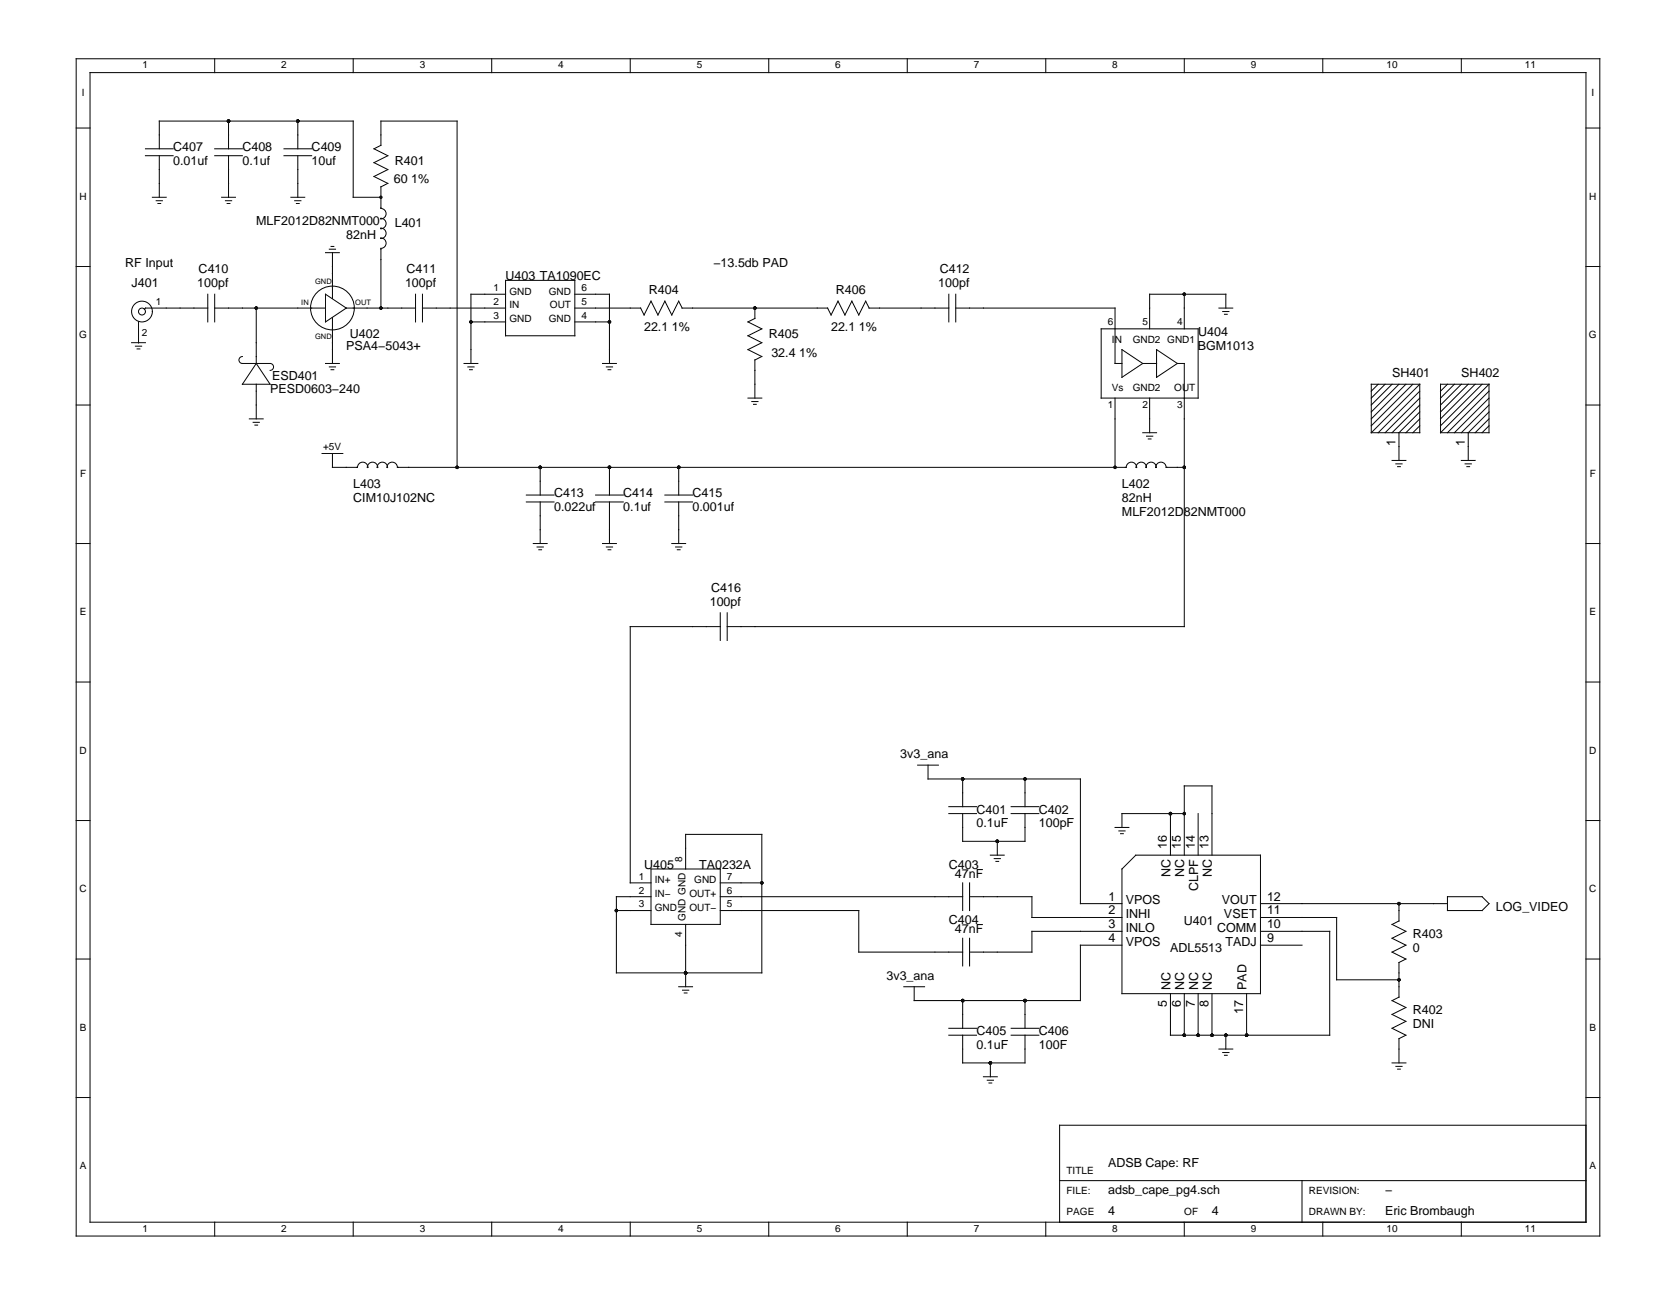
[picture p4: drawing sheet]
<svg xmlns="http://www.w3.org/2000/svg" width="279mm" height="216mm" viewBox="0 0 279 216" stroke-linecap="round" stroke-linejoin="round" font-family="sans-serif">
<g fill="none" stroke="#000" stroke-width=".17">
<path d="M12.7 9.8h254v196.3h-254zM15 12.1h249.4v191.7h-249.4zM35.8 9.8v2.3M58.9 9.8v2.3M82 9.8v2.3M105.1 9.8v2.3M128.2 9.8v2.3M151.2 9.8v2.3M174.3 9.8v2.3M197.4 9.8v2.3M220.5 9.8v2.3M243.6 9.8v2.3"/>
<path d="M12.7 21.3h2.3M24.2 26h4.7M24.2 24.8h4.7M25.4 32.9h2.3M26 33.5h1.1M26.3 33.9h.5M26.6 24.8v-4.6h32.3v12.7h4.6M26.6 26v6.9M35.8 26h4.6M35.8 24.8h4.6M36.9 32.9h2.4M37.6 33.5h1"/>
<path d="M37.9 33.9h.4M38.1 20.2v4.6M38.1 26v6.9M47.3 26h4.7M47.3 24.8h4.7M48.5 32.9h2.3M49.1 33.5h1.1M49.4 33.9h.5M49.6 20.2v4.6M49.6 26v6.9M63.5 31.1v3.7a.84 .84 0 0 1 .9 .8 .84 .84 0 0 1-.9 .8 .82 .82 0 0 1 .9 .9 .82 .82 0 0 1-.9 .8 .82 .82 0 0 1 .9 .8 .82 .82 0 0 1-.9 .8 .84 .84 0 0 1 .9 .8 .84 .84 0 0 1-.9 .9v10M64.7 30.6l-2.4-1.2 2.4-1.1-2.4-1.2 2.4-1.1-2.4-1.2 1.2-.6v-4h12.7v57.7"/>
<path d="M64.7 30.6l-1.2 .6M264.4 21.3h2.3M12.7 44.4h2.3M21.9 57.1h2.3M22.6 57.7h1M22.9 58.2h.4M23.1 53.6v3.5M34.6 51.4h-10.4l-.1 .1M34.6 49.1v4.6M35.8 49.1v4.6M35.8 51.4h18.5M40.4 59.4a.58 .58 0 0 0-.6 .6 .58 .58 0 0 0 .6 .6h4.6a.58 .58 0 0 1 .6 .6 .58 .58 0 0 1-.6 .6"/>
<path d="M42.7 51.4v9.2M54.3 49.1l3.4 2.3-3.4 2.3zM54.3 42.1h2.3M54.9 41.5h1M55.2 41.1h.4M55.4 42.1v7.6M55.4 53v7.6M57.7 51.4h11.6M69.3 49.1v4.6M70.4 51.4h13.9M70.4 49.1v4.6M78.5 53.7h5.8"/>
<path d="M84.3 49.1h-5.8v11.5M84.3 46.7h11.5v9.3h-11.5zM95.8 51.4h11l.6 1.1 1.1-2.3 1.2 2.3 1.1-2.3 1.2 2.3 1.1-2.3 .6 1.2M95.8 53.7h5.8M95.8 49.1h5.8v11.5M113.7 51.4h24.3l.5 1.1 1.2-2.3 1.2 2.3 1.1-2.3 1.2 2.3 1.1-2.3 .6 1.2M125.8 51.4v1.7l-1.1 .6 2.3 1.1-2.3 1.2 2.3 1.1-2.3 1.2 2.3 1.1-1.2 .6v6.4M144.9 51.4h13.3M158.2 49.1v4.6M159.3 51.4h26.6v9.2h1.1M159.3 49.1v4.6M183.6 54.8h16.1v11.6h-16.1z"/>
<path d="M187 58.3l3.5 2.3-3.5 2.3zM192.8 58.3l3.5 2.3-3.5 2.3zM197.4 49.1v5.7M203.2 51.4h2.3M203.8 51.9h1.1M204.1 52.4h.5M204.4 51.4v-2.3h-12.7v5.7M264.4 44.4h2.3M12.7 67.5h2.3M41.6 69.8h2.3M42.2 70.4h1M42.5 70.9h.4"/>
<path d="M42.7 60.6l2.3 3.5h-4.6zM42.7 64.1v5.7M53.7 75.6h3.5M54.3 60.6h2.3M54.9 61.2h1M55.2 61.6h.4M55.4 75.6v2.3h4.2a.84 .84 0 0 1 .9-.9 .84 .84 0 0 1 .8 1 .82 .82 0 0 1 .8-1 .82 .82 0 0 1 .8 1 .82 .82 0 0 1 .8-1 .82 .82 0 0 1 .9 1 .84 .84 0 0 1 .8-1 .84 .84 0 0 1 .8 .9h121.6a.84 .84 0 0 1 .8-.9 .84 .84 0 0 1 .8 1 .82 .82 0 0 1 .9-1 .82 .82 0 0 1 .8 1 .82 .82 0 0 1 .8-1 .82 .82 0 0 1 .8 1 .84 .84 0 0 1 .8-1 .84 .84 0 0 1 .9 .9h3M77.4 60.6h2.3M78 61.2h1M78.3 61.6h.4M90.1 77.9v4.6M100.4 60.6h2.4"/>
<path d="M101.1 61.2h1M101.4 61.6h.4M101.6 77.9v4.6M113.1 77.9v4.6M124.7 66.4h2.3M125.3 66.9h1.1M125.6 67.4h.5M185.9 66.4v11.5M190.5 60.6h2.3M190.5 72.1h2.3M191.1 72.7h1.1M191.4 73.2h.5"/>
<path d="M191.7 66.4v5.7M196.3 60.6h1.1v43.9h-76.2M229.8 64.1l-1.2 1.1M230.9 64.1l-2.3 2.3M232.1 64.1l-3.5 3.4M232.1 76.8h2.3M232.7 77.3h1M233 77.8h.4M233.2 64.1l-4.6 4.6M234.4 64.1l-5.8 5.7M235.5 64.1l-6.9 6.9M236.7 64.1v8h-8.1"/>
<path d="M236.7 64.1h-8.1v8M236.7 71l-1.2 1.1M236.7 69.8l-2.3 2.3M236.7 68.7l-3.5 3.4v4.7M236.7 67.5l-4.6 4.6M236.7 66.4l-5.8 5.7M236.7 65.2l-6.9 6.9M236.7 64.1l-8.1 8M241.3 64.1l-1.2 1.1M242.5 64.1l-2.4 2.3M243.6 64.1l-3.5 3.4M243.6 76.8h2.3"/>
<path d="M244.2 77.3h1.1M244.5 77.8h.5M244.8 64.1l-4.7 4.6M245.9 64.1l-5.8 5.7M247.1 64.1l-7 6.9M248.2 64.1v8h-8.1M248.2 64.1h-8.1v8M248.2 71l-1.1 1.1M248.2 69.8l-2.3 2.3M248.2 68.7l-3.4 3.4v4.7M248.2 67.5l-4.6 4.6M248.2 66.4l-5.7 5.7"/>
<path d="M248.2 65.2l-6.9 6.9M248.2 64.1l-8.1 8M264.4 67.5h2.3M12.7 90.6h2.3M87.7 83.7h4.7M87.7 82.5h4.7M88.9 90.6h2.3M89.5 91.2h1.1M89.8 91.7h.5M90.1 83.7v6.9M99.3 83.7h4.6M99.3 82.5h4.6"/>
<path d="M100.4 90.6h2.4M101.1 91.2h1M101.4 91.7h.4M101.6 83.7v6.9M110.8 83.7h4.7M110.8 82.5h4.7M112 90.6h2.3M112.6 91.2h1.1M112.9 91.7h.5M113.1 83.7v6.9M264.4 90.6h2.3M12.7 113.7h2.3"/>
<path d="M120.1 104.5h-15v42.7h3.4M120.1 102.2v4.6M121.2 102.2v4.6M264.4 113.7h2.3M12.7 136.8h2.3M153 127.6h3.4M154.7 127.6v2.3h25.4v20.8h6.9M158.2 135.6h4.6M158.2 134.5h4.6M160.5 129.9v4.6M160.5 135.6v4.7h10.4v-4.7M168.6 135.6h4.6"/>
<path d="M168.6 134.5h4.6M170.9 129.9v4.6M185.9 138h2.3M186.5 138.5h1.1M186.8 139h.5M195.1 135.6v7M197.4 135.6h-10.4v2.4M199.7 135.6v7M264.4 136.8h2.3M12.7 159.9h2.3M102.8 151.8h5.7M108.5 144.9h11.6v9.2h-11.6z"/>
<path d="M114.3 144.9v-5.8h12.7v23.1h-24.2v-12.7h5.7M114.3 154.1v10.4M120.1 149.5h40.4M120.1 151.8h23.1v6.9h17.3M120.1 147.2h6.9M160.5 147.2v4.6M160.5 156.4v4.6M161.6 149.5h10.4v3.5h15M161.6 147.2v4.6M161.6 156.4v4.6M165.1 142.6h2.3M165.7 143.1h1.1"/>
<path d="M166 143.6h.5M166.3 140.3v2.3M187 144.9l2.3-2.3h20.8v23.1h-23.1zM187 155.3h-15v3.4h-10.4M187 157.6h-6.9v9.2h-27.7v-2.3M197.4 142.6v-11.6h4.6v11.6M210.1 155.3h11.6v17.3h-26.6v-6.9M210.1 157.6h7M210.1 153h12.7v10.4h10.4M210.1 150.7h31.2M233.2 150.7v2.9M233.2 153.5l-1.1 .6 2.3 1.2-2.3 1.1 2.3 1.2-2.3 1.1 2.3 1.2-1.2 .6v5.8l-1.1 .5 2.3 1.2-2.3 1.1 2.3 1.2-2.3 1.1 2.3 1.2-1.2 .6v4"/>
<path d="M241.3 149.5h5.8l1.1 1.2-1.1 1.1h-5.8zM264.4 159.9h2.3M113.1 164.5h2.4M113.8 165.1h1M114.1 165.5h.4M150.7 164.5h3.4M158.2 172.6h4.6M158.2 171.4h4.6M160.5 166.8v4.6M160.5 172.6v4.6h10.4v-4.6M163.9 179.5h2.4M165.1 177.2v2.3"/>
<path d="M168.6 172.6h4.6M168.6 171.4h4.6M170.9 166.8v4.6M197.4 165.7v6.9M199.7 165.7v6.9M202 165.7v6.9M203.2 174.9h2.3M203.8 175.5h1.1M204.1 175.9h.5M204.4 172.6v2.3M207.8 165.7v6.9M232.1 177.2h2.3"/>
<path d="M232.7 177.8h1M233 178.2h.4M12.7 183h2.3M164.6 180.1h1M164.9 180.6h.4M176.6 196.8h87.8M217.1 196.8v7M264.4 183h2.3M264.4 187.6h-87.8v16.2M35.8 203.8v2.3M58.9 203.8v2.3M82 203.8v2.3"/>
<path d="M105.1 203.8v2.3M128.2 203.8v2.3M151.2 203.8v2.3M174.3 203.8v2.3M197.4 203.8v2.3M220.5 203.8v2.3M243.6 203.8v2.3"/>
<circle cx="23.7" cy="51.9" r="1.73"/>
<circle cx="23.7" cy="51.9" r=".58"/>
<circle cx="55.4" cy="51.3" r="3.6"/>
</g>
<g fill="#000">
<circle cx="38.1" cy="20.2" r=".29"/>
<circle cx="49.6" cy="20.2" r=".29"/>
<circle cx="63.5" cy="32.9" r=".29"/>
<circle cx="42.7" cy="51.4" r=".29"/>
<circle cx="63.5" cy="51.4" r=".29"/>
<circle cx="78.5" cy="53.7" r=".29"/>
<circle cx="101.6" cy="53.7" r=".29"/>
<circle cx="125.8" cy="51.4" r=".29"/>
<circle cx="197.4" cy="49.1" r=".29"/>
<circle cx="76.2" cy="77.9" r=".29"/>
<circle cx="90.1" cy="77.9" r=".29"/>
<circle cx="101.6" cy="77.9" r=".29"/>
<circle cx="113.1" cy="77.9" r=".29"/>
<circle cx="185.9" cy="77.9" r=".29"/>
<circle cx="197.4" cy="77.9" r=".29"/>
<circle cx="160.5" cy="129.9" r=".29"/>
<circle cx="170.9" cy="129.9" r=".29"/>
<circle cx="195.1" cy="135.6" r=".29"/>
<circle cx="197.4" cy="135.6" r=".29"/>
<circle cx="102.8" cy="151.8" r=".29"/>
<circle cx="127" cy="147.2" r=".29"/>
<circle cx="166.3" cy="140.3" r=".29"/>
<circle cx="233.2" cy="150.7" r=".29"/>
<circle cx="114.3" cy="162.2" r=".29"/>
<circle cx="160.5" cy="166.8" r=".29"/>
<circle cx="165.1" cy="177.2" r=".29"/>
<circle cx="170.9" cy="166.8" r=".29"/>
<circle cx="197.4" cy="172.6" r=".29"/>
<circle cx="199.7" cy="172.6" r=".29"/>
<circle cx="202" cy="172.6" r=".29"/>
<circle cx="204.4" cy="172.6" r=".29"/>
<circle cx="207.8" cy="172.6" r=".29"/>
<circle cx="233.2" cy="163.4" r=".29"/>
</g>
<g font-size="2.1">
<text x="28.9" y="25.2">C407</text>
<text x="28.9" y="27.5">0.01uf</text>
<text x="40.4" y="25.2">C408</text>
<text x="40.4" y="27.5">0.1uf</text>
<text x="52" y="25.2">C409</text>
<text x="52" y="27.5">10uf</text>
<text x="65.8" y="27.5">R401</text>
<text x="65.7" y="30.6">60 1%</text>
<text x="42.7" y="37.5">MLF2012D82NMT000</text>
<text x="57.7" y="39.8">82nH</text>
<text x="65.8" y="37.8">L401</text>
<text x="20.9" y="44.4">RF Input</text>
<text x="21.9" y="47.9">J401</text>
<text x="32.9" y="47.9">100pf</text>
<text x="33.1" y="45.6">C410</text>
<text x="67.5" y="47.9">100pf</text>
<text x="67.8" y="45.6">C411</text>
<text x="84.3" y="46.7">U403 TA1090EC</text>
<text x="118.9" y="44.4">−13.5db PAD</text>
<text x="156.4" y="47.9">100pf</text>
<text x="156.7" y="45.6">C412</text>
<text x="108.2" y="49.1">R404</text>
<text x="139.3" y="49.1">R406</text>
<text x="57.7" y="58.3">PSA4−5043+</text>
<text x="58.3" y="56.3">U402</text>
<text x="107.4" y="55.1">22.1 1%</text>
<text x="128.2" y="56.3">R405</text>
<text x="128.6" y="59.4">32.4 1%</text>
<text x="138.5" y="55.1">22.1 1%</text>
<text x="199.7" y="58.3">BGM1013</text>
<text x="199.7" y="56">U404</text>
<text x="45" y="65.6">PESD0603−240</text>
<text x="45.3" y="63.3">ESD401</text>
<text x="232.1" y="62.9">SH401</text>
<text x="243.6" y="62.9">SH402</text>
<text x="232.6" y="74.4" transform="rotate(-90 232.6 74.4)">1</text>
<text x="244.2" y="74.4" transform="rotate(-90 244.2 74.4)">1</text>
<text x="58.9" y="81.4">L403</text>
<text x="58.9" y="83.7">CIM10J102NC</text>
<text x="92.4" y="82.9">C413</text>
<text x="103.9" y="82.9">C414</text>
<text x="115.5" y="82.9">C415</text>
<text x="187" y="81.4">L402</text>
<text x="187" y="83.7">82nH</text>
<text x="92.4" y="85.2">0.022uf</text>
<text x="103.9" y="85.2">0.1uf</text>
<text x="115.5" y="85.2">0.001uf</text>
<text x="187" y="86">MLF2012D82NMT000</text>
<text x="118.3" y="101">100pf</text>
<text x="118.6" y="98.7">C416</text>
<text x="150.1" y="126.4">3v3_ana</text>
<text x="162.8" y="135.6">C401</text>
<text x="162.8" y="138">0.1uF</text>
<text x="173.2" y="135.6">C402</text>
<text x="173.2" y="138">100pF</text>
<text x="194.5" y="141.5" transform="rotate(-90 194.5 141.5)">16</text>
<text x="196.8" y="141.5" transform="rotate(-90 196.8 141.5)">15</text>
<text x="199.2" y="141.5" transform="rotate(-90 199.2 141.5)">14</text>
<text x="201.5" y="141.5" transform="rotate(-90 201.5 141.5)">13</text>
<text x="107.4" y="144.9">U405</text>
<text x="116.6" y="144.9">TA0232A</text>
<text x="158.2" y="144.9">C403</text>
<text x="159.2" y="146.4">47nF</text>
<text x="195.1" y="146.2" transform="rotate(-90 195.1 146.2)">NC</text>
<text x="197.4" y="146.2" transform="rotate(-90 197.4 146.2)">NC</text>
<text x="199.7" y="148.5" transform="rotate(-90 199.7 148.5)">CLPF</text>
<text x="202" y="146.2" transform="rotate(-90 202 146.2)">NC</text>
<text x="158.2" y="154.1">C404</text>
<text x="159.2" y="155.6">47nF</text>
<text x="184.8" y="154.8">3</text>
<text x="184.8" y="152.4">2</text>
<text x="184.8" y="150.1">1</text>
<text x="187.7" y="155.3">INLO</text>
<text x="187.7" y="153">INHI</text>
<text x="187.7" y="150.7">VPOS</text>
<text x="197.4" y="154.2">U401</text>
<text x="202.9" y="155.3">COMM</text>
<text x="203.7" y="150.7">VOUT</text>
<text x="204" y="153">VSET</text>
<text x="211.2" y="154.8">10</text>
<text x="211.2" y="150.1">12</text>
<text x="211.2" y="152.4">11</text>
<text x="249.4" y="151.8">LOG_VIDEO</text>
<text x="184.8" y="157.1">4</text>
<text x="187.7" y="157.6">VPOS</text>
<text x="195.1" y="158.8">ADL5513</text>
<text x="204.3" y="157.6">TADJ</text>
<text x="211.2" y="157.1">9</text>
<text x="235.5" y="156.4">R403</text>
<text x="235.5" y="158.7">0</text>
<text x="147.8" y="163.4">3v3_ana</text>
<text x="194.5" y="167.9" transform="rotate(-90 194.5 167.9)">5</text>
<text x="195.1" y="165" transform="rotate(-90 195.1 165)">NC</text>
<text x="196.8" y="167.9" transform="rotate(-90 196.8 167.9)">6</text>
<text x="197.4" y="165" transform="rotate(-90 197.4 165)">NC</text>
<text x="199.2" y="167.9" transform="rotate(-90 199.2 167.9)">7</text>
<text x="199.7" y="165" transform="rotate(-90 199.7 165)">NC</text>
<text x="201.5" y="167.9" transform="rotate(-90 201.5 167.9)">8</text>
<text x="202" y="165" transform="rotate(-90 202 165)">NC</text>
<text x="207.8" y="165" transform="rotate(-90 207.8 165)">PAD</text>
<text x="162.8" y="172.6">C405</text>
<text x="173.2" y="172.6">C406</text>
<text x="207.2" y="169.1" transform="rotate(-90 207.2 169.1)">17</text>
<text x="235.5" y="169.1">R402</text>
<text x="235.5" y="171.4">DNI</text>
<text x="162.8" y="174.9">0.1uF</text>
<text x="173.2" y="174.9">100F</text>
<text x="184.7" y="194.5">ADSB Cape: RF</text>
<text x="184.7" y="199.1">adsb_cape_pg4.sch</text>
<text x="184.7" y="202.6">4</text>
<text x="202" y="202.6">4</text>
<text x="230.9" y="202.6">Eric Brombaugh</text>
<text x="230.9" y="199.1">−</text>
</g>
<g font-size="1.7">
<text x="23.8" y="11.4">1</text>
<text x="46.9" y="11.4">2</text>
<text x="70" y="11.4">3</text>
<text x="93.1" y="11.4">4</text>
<text x="116.1" y="11.4">5</text>
<text x="139.2" y="11.4">6</text>
<text x="162.3" y="11.4">7</text>
<text x="185.4" y="11.4">8</text>
<text x="208.5" y="11.4">9</text>
<text x="231.1" y="11.4">10</text>
<text x="254.2" y="11.4">11</text>
<text x="13.6" y="16">I</text>
<text x="265.3" y="16">I</text>
<text x="13.3" y="33.3">H</text>
<text x="264.9" y="33.3">H</text>
<text x="26" y="50.8">1</text>
<text x="82.3" y="53.2">3</text>
<text x="82.3" y="48.5">1</text>
<text x="82.3" y="50.8">2</text>
<text x="84.9" y="53.7">GND</text>
<text x="84.9" y="49.1">GND</text>
<text x="84.9" y="51.4">IN</text>
<text x="91.5" y="49.1">GND</text>
<text x="91.5" y="53.7">GND</text>
<text x="91.7" y="51.4">OUT</text>
<text x="96.9" y="48.5">6</text>
<text x="96.9" y="50.8">5</text>
<text x="96.9" y="53.2">4</text>
<text x="13.2" y="56.4">G</text>
<text x="23.7" y="56">2</text>
<text x="184.7" y="54.2">6</text>
<text x="185.4" y="57.1">IN</text>
<text x="188.8" y="57.1">GND2 GND1</text>
<text x="190.4" y="54.2">5</text>
<text x="196.2" y="54.2">4</text>
<text x="264.9" y="56.4">G</text>
<text x="185.4" y="65.2">Vs</text>
<text x="188.8" y="65.2">GND2</text>
<text x="195.8" y="65.2">OUT</text>
<text x="184.7" y="68.1">1</text>
<text x="190.4" y="68.1">2</text>
<text x="196.2" y="68.1">3</text>
<text x="53.8" y="75">+5V</text>
<text x="13.3" y="79.5">F</text>
<text x="265" y="79.5">F</text>
<text x="13.3" y="102.6">E</text>
<text x="265" y="102.6">E</text>
<text x="13.3" y="125.7">D</text>
<text x="264.9" y="125.7">D</text>
<text x="113.7" y="143.8" transform="rotate(-90 113.7 143.8)">8</text>
<text x="13.3" y="148.8">C</text>
<text x="106.5" y="146.7">1</text>
<text x="106.5" y="149">2</text>
<text x="109.2" y="147.2">IN+</text>
<text x="109.2" y="149.6">IN−</text>
<text x="114.9" y="149.6">OUT+</text>
<text x="115.7" y="147.2">GND</text>
<text x="121.2" y="146.7">7</text>
<text x="121.2" y="149">6</text>
<text x="264.9" y="148.8">C</text>
<text x="106.5" y="151.3">3</text>
<text x="109.2" y="151.9">GND</text>
<text x="114.3" y="153.5" transform="rotate(-90 114.3 153.5)">GND GND</text>
<text x="114.9" y="151.9">OUT−</text>
<text x="121.2" y="151.3">5</text>
<text x="113.7" y="156.1" transform="rotate(-90 113.7 156.1)">4</text>
<text x="13.3" y="171.9">B</text>
<text x="265" y="171.9">B</text>
<text x="13.3" y="195">A</text>
<text x="177.8" y="195.7">TITLE</text>
<text x="265" y="195">A</text>
<text x="177.8" y="202.6">PAGE</text>
<text x="177.8" y="199.1">FILE:</text>
<text x="197.4" y="202.6">OF</text>
<text x="218.2" y="202.6">DRAWN BY:</text>
<text x="218.2" y="199.1">REVISION:</text>
<text x="23.8" y="205.3">1</text>
<text x="46.9" y="205.3">2</text>
<text x="70" y="205.3">3</text>
<text x="93.1" y="205.3">4</text>
<text x="116.1" y="205.3">5</text>
<text x="139.2" y="205.3">6</text>
<text x="162.3" y="205.3">7</text>
<text x="185.4" y="205.3">8</text>
<text x="208.5" y="205.3">9</text>
<text x="231.1" y="205.3">10</text>
<text x="254.2" y="205.3">11</text>
</g>
<g font-size="1.3">
<text x="52.5" y="47.3">GND</text>
<text x="50.2" y="50.8">IN</text>
<text x="59.2" y="50.8">OUT</text>
<text x="52.5" y="56.6">GND</text>
</g>
</svg>
